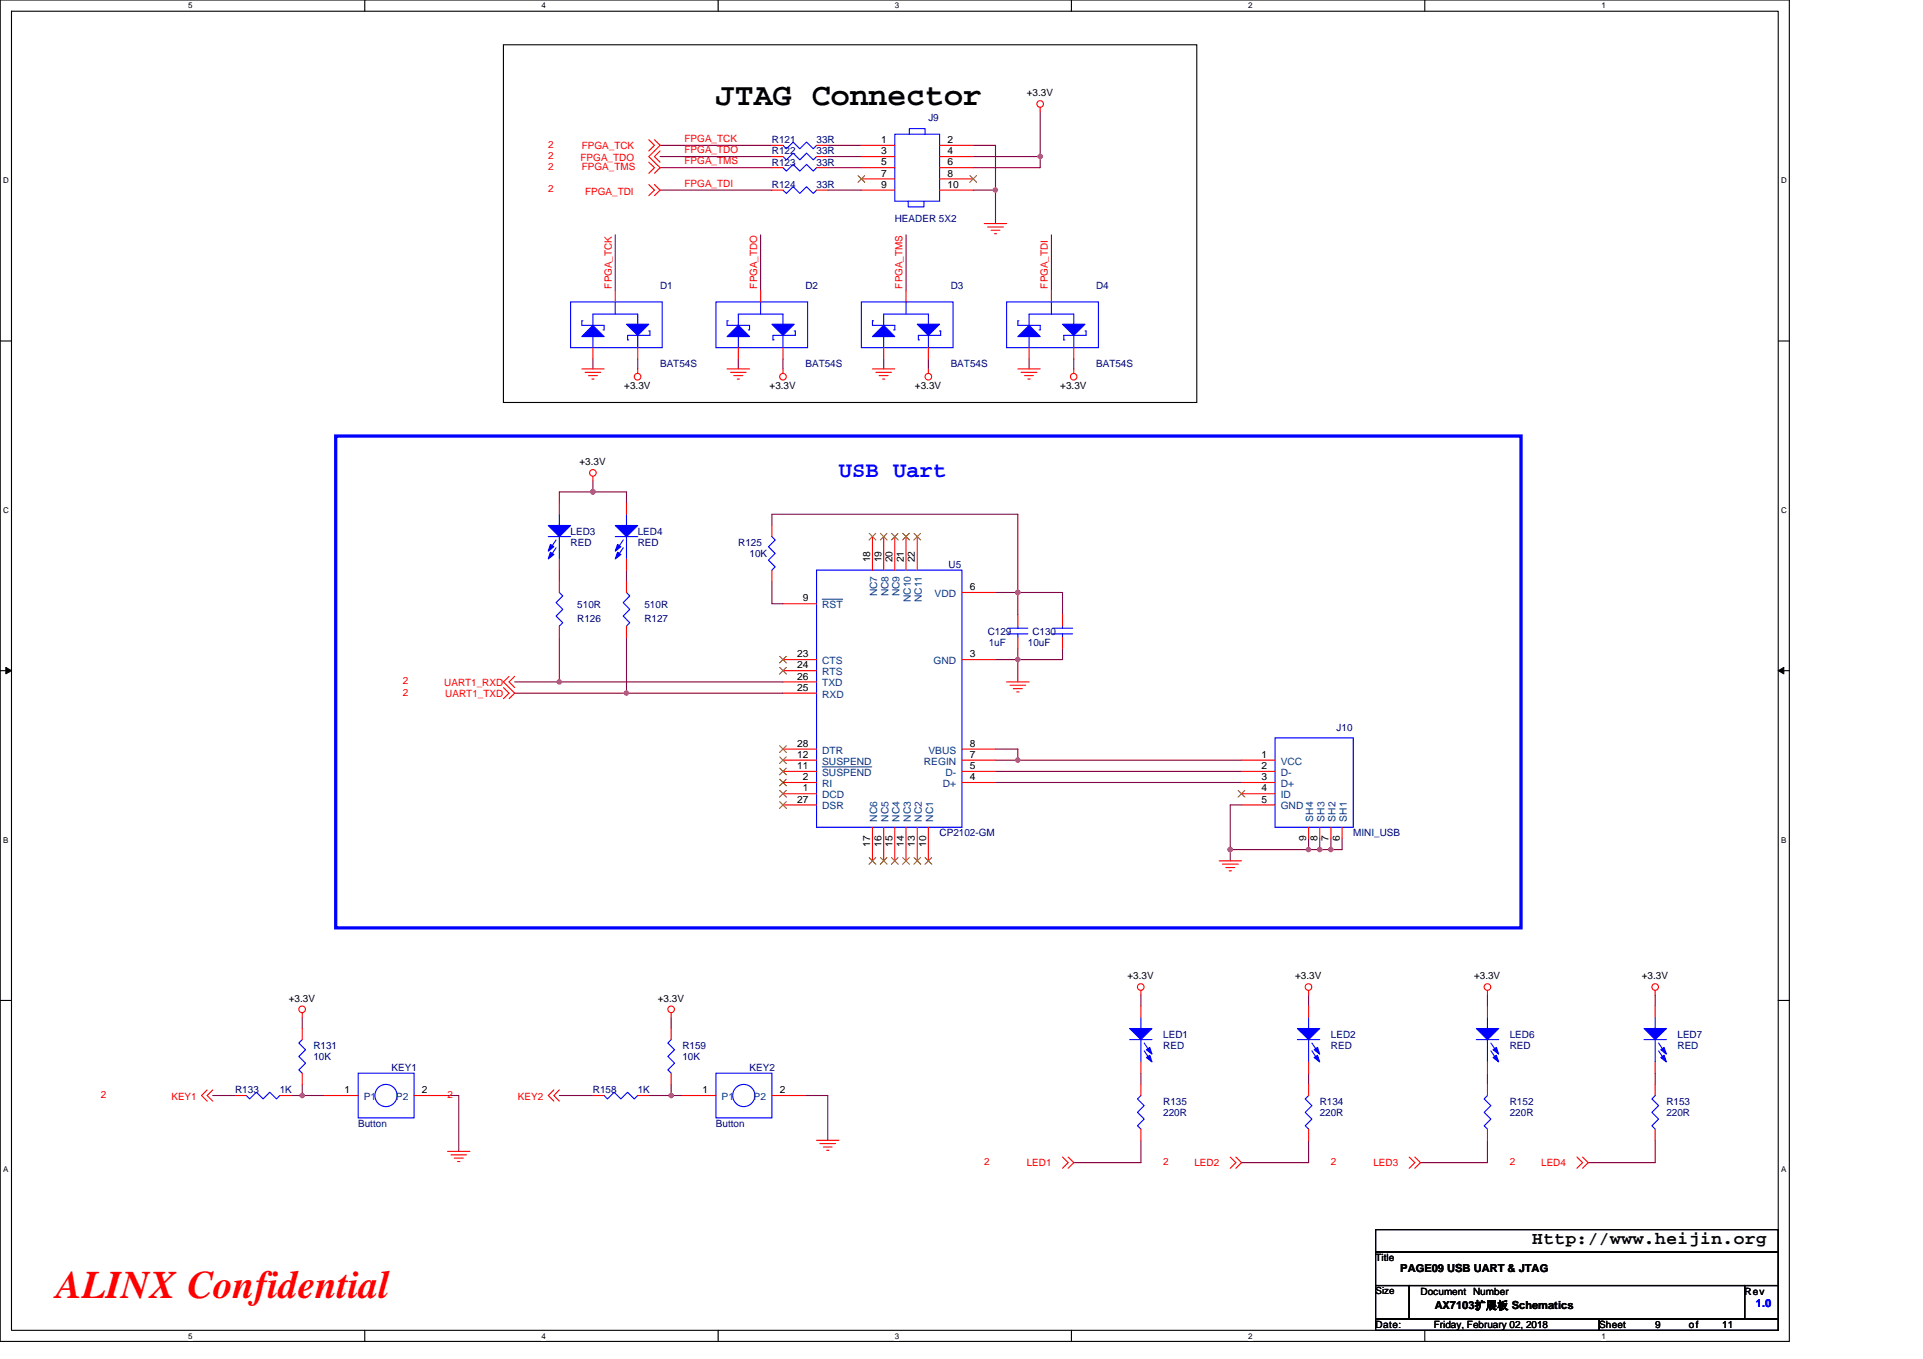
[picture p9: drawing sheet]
<svg xmlns="http://www.w3.org/2000/svg" width="297mm" height="210mm" viewBox="0 0 297 210" stroke-linecap="round" stroke-linejoin="round" font-family="sans-serif">
<path d="M0 0h276.4v207.3h-276.4zM1.8 1.7h272.9v203.8h-272.9z" fill="none" stroke="#000" stroke-width=".17"/>
<g fill="#fff">
<path d="M29.1 .2h.6v1.4h-.6z"/>
<path d="M29.1 205.7h.6v1.4h-.6z"/>
</g>
<path d="M56.3 0v1.7M56.3 205.5v1.8" fill="none" stroke="#000" stroke-width=".17"/>
<g fill="#fff">
<path d="M83.6 .2h.7v1.4h-.7z"/>
<path d="M83.6 205.7h.7v1.4h-.7z"/>
</g>
<path d="M110.9 0v1.7M110.9 205.5v1.8" fill="none" stroke="#000" stroke-width=".17"/>
<g fill="#fff">
<path d="M138.2 .2h.7v1.4h-.7z"/>
<path d="M138.2 205.7h.7v1.4h-.7z"/>
</g>
<path d="M165.5 0v1.7M165.5 205.5v1.8" fill="none" stroke="#000" stroke-width=".17"/>
<g fill="#fff">
<path d="M192.8 .2h.6v1.4h-.6z"/>
<path d="M192.8 205.7h.6v1.4h-.6z"/>
</g>
<path d="M220.1 0v1.7M220.1 205.5v1.8" fill="none" stroke="#000" stroke-width=".17"/>
<g fill="#fff">
<path d="M247.4 .2h.6v1.4h-.6z"/>
<path d="M247.4 205.7h.6v1.4h-.6z"/>
<path d="M.5 27.2h.8v1.4h-.8z"/>
<path d="M275.1 27.2h.9v1.4h-.9z"/>
<path d="M.5 78.1h.8v1.4h-.8z"/>
<path d="M275.1 78.1h.9v1.4h-.9z"/>
</g>
<path d="M0 52.7h1.8M274.7 52.7h1.7" fill="none" stroke="#000" stroke-width=".17"/>
<g fill="#fff">
<path d="M.5 129.1h.8v1.4h-.8z"/>
<path d="M275.1 129.1h.8v1.4h-.8z"/>
</g>
<path d="M0 103.6h1.8M274.7 103.6h1.7" fill="none" stroke="#000" stroke-width=".17"/>
<path d="M.9 103.1l.9 .5-.9 .5zM274.7 103.6l.8-.5v1z" fill="#000" stroke="#000" stroke-width=".15"/>
<g fill="#fff">
<path d="M.5 180h.8v1.4h-.8z"/>
<path d="M275.1 180h.8v1.4h-.8z"/>
</g>
<path d="M77.8 6.9h107.1v55.3h-107.1zM0 154.6h1.8M274.7 154.6h1.7M212.5 190h62.2v3.5h-62.2zM212.5 193.5h62.2v5.1h-62.2zM212.5 198.6h5.2v5.2h-5.2zM217.7 198.6h51.8v5.2h-51.8zM269.5 198.6h5.2v5.2h-5.2zM212.5 203.8h34.5v1.7h-34.5zM247 203.8h27.7v1.7h-27.7z" fill="none" stroke="#000" stroke-width=".17"/>
<path d="M51.9 67.4h183v76h-183z" fill="none" stroke="#00f" stroke-width=".51"/>
<g fill="none" stroke="#800040" stroke-width=".17">
<path d="M160.7 17.3v6.9M95 36.3v8.6M102 22.5h17.2M102 24.2h17.2M102 25.9h17.2M102 29.4h17.2M117.5 36.3v8.6M127.9 22.5h5.2M127.9 24.2h5.2M127.9 25.9h5.2M127.9 29.4h5.2M140 36.3v8.6"/>
<path d="M150.3 24.2h10.4M150.3 22.5h3.5v6.9M150.3 29.4h3.5M153.8 29.4v5.1M160.7 24.2v1.7h-10.4M162.4 36.3v8.6M91.6 55.5v1.5M98.5 55.5v1.5M114 55.5v1.5M120.9 55.5v1.5M136.5 55.5v1.5M143.4 55.5v1.5"/>
<path d="M159 55.5v1.5M165.9 55.5v1.5M91.6 76h-5.2v1.7M91.6 74.3v1.7M91.6 76h5.2v1.7M86.4 88.1v1.7M86.4 98.5v6.9M96.8 88.1v1.7M96.8 98.5v8.6M119.2 89.8v3.5h1.7M119.2 81.2v-1.7h38v12M153.8 91.5h3.4"/>
<path d="M157.2 91.5v3.5M157.2 91.5h6.9v3.5M79.5 105.4h6.9M79.5 107.1h17.3M86.4 105.4h34.5M96.8 107.1h24.1M153.8 115.7h3.4v1.8M153.8 119.2h38M153.8 117.5h3.4M153.8 101.9h3.4M157.2 100.2v1.7M157.2 117.5h34.6"/>
<path d="M157.2 101.9v3.5M164.1 100.2v1.7h-6.9M153.8 120.9h38M190 131.3h12.1M190 131.3v1.7M191.8 124.4h-1.8v6.9M202.1 129.5v1.8M202.1 131.3h1.8M203.9 129.5v1.8M203.9 131.3h1.7M205.6 129.5v1.8M207.3 129.5v1.8h-1.7"/>
<path d="M46.7 157.2v1.7M103.7 157.2v1.7M176.2 153.7v1.7M202.1 153.7v1.7M229.8 153.7v1.7M255.7 153.7v1.7M32.9 169.3h3.4M45 169.3h1.7M46.7 169.3h3.4M46.7 167.6v1.7M69.1 169.3h1.8v8.6M86.4 169.3h5.2"/>
<path d="M100.2 169.3h3.5M103.7 169.3h1.7M103.7 167.6v1.7M124.4 169.3h3.5v6.9M176.2 165.8v1.8M176.2 176.2v3.4h-10.3M202.1 165.8v1.8M202.1 176.2v3.4h-10.3M229.8 165.8v1.8M229.8 176.2v3.4h-10.4M255.7 165.8v1.8M255.7 176.2v3.4h-10.4"/>
</g>
<g fill="#f0f" stroke="#f0f" stroke-width=".17">
<circle cx="190" cy="131.3" r=".33"/>
<circle cx="205.6" cy="131.3" r=".33"/>
<circle cx="203.9" cy="131.3" r=".33"/>
<circle cx="86.4" cy="105.4" r=".33"/>
<circle cx="157.2" cy="117.5" r=".34"/>
<circle cx="202.1" cy="131.3" r=".33"/>
<circle cx="157.2" cy="91.5" r=".34"/>
<circle cx="96.8" cy="107.1" r=".34"/>
<circle cx="91.6" cy="76" r=".34"/>
<circle cx="157.2" cy="101.9" r=".34"/>
<circle cx="153.8" cy="29.4" r=".34"/>
<circle cx="160.7" cy="24.2" r=".34"/>
<circle cx="46.7" cy="169.3" r=".34"/>
<circle cx="103.7" cy="169.3" r=".34"/>
</g>
<g fill="none" stroke="#f00" stroke-width=".17">
<path d="M160.7 16.6v.7M100.2 21.6l.9 .9-.9 .8M100.2 25.1l.9 .8-.9 .9M100.2 28.5l.9 .9-.9 .8M101.1 21.6l.9 .9-1.8 1.7 1.8 1.7-.9 .9M101.1 28.5l.9 .9-.9 .8M102 23.3l-.9 .9 .9 .9M119.2 24.2h1.7M119.2 25.9h1.7M119.2 22.5h1.7M119.2 29.4h1.7M126.1 24.2h1.8"/>
<path d="M126.1 25.9h1.8M126.1 22.5h1.8M126.1 29.4h1.8M133.1 22.5h5.1M133.1 24.2h5.1M133.1 25.9h5.1M133.1 27.6h5.1M133.1 29.4h5.1M145.1 22.5h5.2M145.1 24.2h5.2M145.1 25.9h5.2M145.1 27.6h5.2"/>
<path d="M145.1 29.4h5.2M152 34.5h3.5M152.6 35.1h2.4M153.1 35.6h1.3M153.6 36.1h.3M89.9 57h3.4M90.4 57.5h2.4M90.9 58h1.4M91.4 58.6h.4M91.6 53.7v1.8M95 44.9v1.8M98.5 57v.7"/>
<path d="M98.5 53.7v1.8M112.3 57h3.5M112.8 57.5h2.4M113.3 58h1.4M113.9 58.6h.3M114 53.7v1.8M117.5 44.9v1.8M120.9 57v.7M120.9 53.7v1.8M134.8 57h3.4M135.3 57.5h2.4M135.8 58h1.4"/>
<path d="M136.3 58.6h.4M136.5 53.7v1.8M140 44.9v1.8M143.4 57v.7M143.4 53.7v1.8M157.2 57h3.5M157.7 57.5h2.5M158.3 58h1.3M158.8 58.6h.3M159 53.7v1.8M162.4 44.9v1.8M165.9 57v.7"/>
<path d="M165.9 53.7v1.8M86.4 77.7v1.8M91.6 73.6v.7M96.8 77.7v1.8M86.4 96.7v1.8M86.4 89.8v1.7M86.4 86.4v1.7M96.8 96.7v1.8M96.8 89.8v1.7M96.8 86.4v1.7M119.2 88.1v1.7M119.2 81.2v1.7"/>
<path d="M120.9 93.3h5.2M134.8 82.9v5.2M136.5 82.9v5.2M138.2 82.9v5.2M140 82.9v5.2M141.7 82.9v5.2M148.6 91.5h5.2M157.2 95v1.7M157.2 98.5v1.7M164.1 95v1.7M164.1 98.5v1.7M77.8 106.2l.8 .9-.8 .9"/>
<path d="M78.6 104.5l-.8 .9 1.7 1.7-.9 .9M79.5 104.5l-.9 .9 .9 .8M120.9 119.2h5.2M120.9 117.5h5.2M120.9 101.9h5.2M120.9 103.6h5.2M120.9 107.1h5.2M120.9 105.4h5.2M120.9 115.7h5.2M148.6 101.9h5.2M148.6 119.2h5.2M148.6 117.5h5.2"/>
<path d="M148.6 115.7h5.2M155.5 105.4h3.5M156 105.9h2.4M156.5 106.4h1.4M157.1 106.9h.3M191.8 117.5h5.2M191.8 119.2h5.2M120.9 122.6h5.2M120.9 120.9h5.2M120.9 124.4h5.2M134.8 127.8v5.2M136.5 127.8v5.2"/>
<path d="M138.2 127.8v5.2M140 127.8v5.2M141.7 127.8v5.2M143.4 127.8v5.2M148.6 120.9h5.2M188.3 133h3.5M188.8 133.5h2.5M189.4 134h1.3M189.9 134.6h.3M191.8 120.9h5.2M191.8 122.6h5.2M191.8 124.4h5.2"/>
<path d="M202.1 127.8v1.7M203.9 127.8v1.7M205.6 127.8v1.7M207.3 127.8v1.7M46.7 156.5v.7M46.7 158.9v1.7M103.7 156.5v.7M103.7 158.9v1.7M176.2 153v.7M176.2 155.4v1.8M202.1 153v.7M202.1 155.4v1.8"/>
<path d="M229.8 153v.7M229.8 155.4v1.8M255.7 153v.7M255.7 155.4v1.8M32 168.4l-.9 .9 .9 .8M32.9 168.4l-.9 .9 .9 .8M36.3 169.3h1.8M43.2 169.3h1.8M46.7 165.8v1.8M50.1 169.3h5.2M64 169.3h5.1M69.1 177.9h3.5"/>
<path d="M69.7 178.4h2.4M70.2 178.9h1.4M70.7 179.5h.3M85.6 168.4l-.9 .9 .9 .8M86.4 168.4l-.8 .9 .8 .8M91.6 169.3h1.7M98.5 169.3h1.7M103.7 165.8v1.8M105.4 169.3h5.2M119.2 169.3h5.2M126.1 176.2h3.5M126.7 176.7h2.4"/>
<path d="M127.2 177.2h1.3M127.7 177.7h.3M164.1 178.8l.9 .8-.9 .9M165 178.8l.9 .8-.9 .9M176.2 174.5v1.7M176.2 167.6v1.7M176.2 164.1v1.7M190 178.8l.9 .8-.9 .9M190.9 178.8l.9 .8-.9 .9M202.1 174.5v1.7M202.1 167.6v1.7M202.1 164.1v1.7"/>
<path d="M217.7 178.8l.8 .8-.8 .9M218.5 178.8l.9 .8-.9 .9M229.8 164.1v1.7M229.8 174.5v1.7M229.8 167.6v1.7M243.6 178.8l.9 .8-.9 .9M244.5 178.8l.8 .8-.8 .9M255.7 174.5v1.7M255.7 167.6v1.7M255.7 164.1v1.7"/>
<circle cx="160.7" cy="16.1" r=".51"/>
<circle cx="98.5" cy="58.2" r=".51"/>
<circle cx="120.9" cy="58.2" r=".51"/>
<circle cx="143.4" cy="58.2" r=".51"/>
<circle cx="165.8" cy="58.2" r=".51"/>
<circle cx="91.6" cy="73.1" r=".51"/>
<circle cx="46.7" cy="156" r=".51"/>
<circle cx="103.7" cy="156" r=".51"/>
<circle cx="176.2" cy="152.5" r=".51"/>
<circle cx="202.1" cy="152.5" r=".51"/>
<circle cx="229.8" cy="152.5" r=".51"/>
<circle cx="255.7" cy="152.5" r=".51"/>
</g>
<g fill="none" stroke="#00f" stroke-width=".17">
<path d="M120.9 24.2l.6 .5 1-1 1 1 1.1-1 1 1 .5-.5M120.9 25.9l.6 .5 1-1 1 1 1.1-1 1 1 .5-.5M120.9 22.5l.6 .5 1-1.1 1 1.1 1.1-1.1 1 1.1 .5-.5M120.9 29.4l.6 .5 1-1 1 1 1.1-1 1 1 .5-.5M138.2 20.7h6.9v10.4h-6.9zM140.3 31.1v.9h2.4v-.9M140.5 20.7v-.8h2.4v.8M88.1 46.7h14.2v7h-14.2zM90 49.6h-.1v.7h3.4v.7h-.1M91.6 52v1.7M95 46.7v1.8M98.5 50.1v-1.6h-6.9v1.8"/>
<path d="M98.5 51.8v1.9M100.2 51.1h.2v.7h-3.5v.7h.2M110.6 46.7h14.2v7h-14.2zM112.5 49.6h-.2v.7h3.5v.7h-.2M114 52v1.7M117.5 46.7v1.8M120.9 50.1v-1.6h-6.9v1.8M120.9 51.8v1.9M122.7 51.1h.1v.7h-3.4v.7h.2M133.1 46.7h14.1v7h-14.1zM134.9 49.6h-.1v.7h3.4v.7h-.2M136.5 52v1.7"/>
<path d="M140 46.7v1.8M143.4 50.1v-1.6h-6.9v1.8M143.4 51.8v1.9M145.1 51.1h.2v.7h-3.4v.7h.1M155.5 46.7h14.2v7h-14.2zM157.4 49.6h-.2v.7h3.5v.7h-.2M159 52v1.7M162.4 46.7v1.8M165.9 50.1v-1.6h-6.9v1.8M165.9 51.8v1.9M167.6 51.1h.2v.7h-3.5v.7h.2M86.4 79.5v1.7"/>
<path d="M96.8 79.5v1.7M84.7 82.9h3.4M85.9 83.4l-1 1.6M85.9 84.6l-1 1.6M86.4 91.5l.5 .6-1 1 1 1-1 1.1 1 1-.5 .5M86.4 82.9v3.5M95 82.9h3.5M96.3 83.4l-1.1 1.6M96.3 84.6l-1.1 1.6M96.8 91.5l.5 .6-1 1 1 1-1 1.1 1 1-.5 .5M96.8 82.9v3.5M119.2 82.9l.5 .5-1 1.1 1 1-1 1.1 1 1-.5 .5"/>
<path d="M126.1 88.1h22.5v39.7h-22.5zM155.7 97.9h3.1M155.7 97.1h3.1M157.2 96.7v.4M157.2 97.9v.6M162.6 97.9h3.1M162.6 97.1h3.1M164.1 96.7v.4M164.1 97.9v.6M197 114h12v13.8h-12zM176.2 157.2v1.7M202.1 157.2v1.7"/>
<path d="M229.8 157.2v1.7M255.7 157.2v1.7M38.1 169.3l.5 .5 1-1 1 1 1.1-1 1 1 .5-.5M46.7 160.6l-.5 .6 1 1-1 1 1 1.1-1 1 .5 .5M55.3 165.8h8.7v6.9h-8.7zM93.3 169.3l.5 .5 1.1-1 1 1 1-1 1.1 1 .5-.5M103.7 160.6l-.5 .6 1 1-1 1 1 1.1-1 1 .5 .5M110.6 165.8h8.6v6.9h-8.6zM174.5 160.6h3.4M176.2 160.6v3.5M176.2 169.3l-.5 .5 1 1-1 1.1 1 1-1 1 .5 .6M176.7 161.2l1.1 1.5"/>
<path d="M176.7 162.4l1.1 1.5M200.4 160.6h3.5M202.1 169.3l-.5 .5 1 1-1 1.1 1 1-1 1 .5 .6M202.1 160.6v3.5M202.6 161.2l1.1 1.5M202.6 162.4l1.1 1.5M228 160.6h3.5M229.8 160.6v3.5M229.8 169.3l-.5 .5 1 1-1 1.1 1 1-1 1 .5 .6M230.3 161.2l1 1.5M230.3 162.4l1 1.5M254 160.6h3.4"/>
<path d="M255.7 169.3l-.5 .5 1 1-1 1.1 1 1-1 1 .5 .6M255.7 160.6v3.5M256.2 161.2l1 1.5M256.2 162.4l1 1.5"/>
<circle cx="59.6" cy="169.3" r="1.71"/>
<circle cx="114.9" cy="169.3" r="1.71"/>
</g>
<g fill="#00f" stroke="#00f" stroke-width=".17">
<path d="M228 158.9h3.5l-1.7 1.7z" fill-rule="evenodd"/>
<path d="M230.6 162.2l.5-.4 .4 1.1z" fill-rule="evenodd"/>
<path d="M230.6 163.4l.5-.4 .4 1.1z" fill-rule="evenodd"/>
<path d="M200.4 158.9h3.5l-1.8 1.7z" fill-rule="evenodd"/>
<path d="M203 162.2l.5-.4 .4 1.1z" fill-rule="evenodd"/>
<path d="M203 163.4l.5-.4 .4 1.1z" fill-rule="evenodd"/>
<path d="M114 50.3l1.8 1.7h-3.5z" fill-rule="evenodd"/>
<path d="M119.2 50.1h3.5l-1.8 1.7z" fill-rule="evenodd"/>
<path d="M136.5 50.3l1.7 1.7h-3.4z" fill-rule="evenodd"/>
<path d="M141.7 50.1h3.4l-1.7 1.7z" fill-rule="evenodd"/>
<path d="M254 158.9h3.4l-1.7 1.7z" fill-rule="evenodd"/>
<path d="M256.5 162.2l.5-.4 .4 1.1z" fill-rule="evenodd"/>
<path d="M256.5 163.4l.5-.4 .4 1.1z" fill-rule="evenodd"/>
<path d="M159 50.3l1.7 1.7h-3.5z" fill-rule="evenodd"/>
<path d="M164.1 50.1h3.5l-1.7 1.7z" fill-rule="evenodd"/>
<path d="M84.7 81.2h3.4l-1.7 1.7z" fill-rule="evenodd"/>
<path d="M85 84.1l.6 .4-.9 .7z" fill-rule="evenodd"/>
<path d="M85 85.3l.6 .4-.9 .7z" fill-rule="evenodd"/>
<path d="M91.6 50.3l1.7 1.7h-3.4z" fill-rule="evenodd"/>
<path d="M96.8 50.1h3.4l-1.7 1.7z" fill-rule="evenodd"/>
<path d="M174.5 158.9h3.4l-1.7 1.7z" fill-rule="evenodd"/>
<path d="M177.1 162.2l.5-.4 .3 1.1z" fill-rule="evenodd"/>
<path d="M177.1 163.4l.5-.4 .3 1.1z" fill-rule="evenodd"/>
<path d="M95 81.2h3.5l-1.7 1.7z" fill-rule="evenodd"/>
<path d="M95.4 84.1l.5 .4-.9 .7z" fill-rule="evenodd"/>
<path d="M95.4 85.3l.5 .4-.9 .7z" fill-rule="evenodd"/>
</g>
<g fill="none" stroke="#804000" stroke-width=".15">
<path d="M132.5 27.1l1.1 1.1M133.6 27.1l-1.1 1.1M149.8 27.1l1.1 1.1M150.8 27.1l-1 1.1M134.3 82.4l1 1M135.3 82.4l-1.1 1M136 82.4l1 1M137 82.4l-1 1M137.7 82.4l1 1M138.7 82.4l-1 1M139.4 82.4l1.1 1M140.5 82.4l-1.1 1"/>
<path d="M141.2 82.4l1 1M142.2 82.4l-1 1M120.4 118.7l1.1 1M120.4 116.9l1.1 1.1M120.4 101.4l1.1 1M120.4 103.1l1.1 1.1M120.4 115.2l1.1 1.1M121.5 118.7l-1.1 1M121.5 116.9l-1.1 1.1M121.5 101.4l-1.1 1M121.5 103.1l-1.1 1.1M121.5 115.2l-1.1 1.1"/>
<path d="M120.4 122.1l1.1 1.1M120.4 120.4l1.1 1M120.4 123.9l1.1 1M121.5 122.1l-1.1 1.1M121.5 120.4l-1.1 1M121.5 123.9l-1.1 1M134.3 132.5l1 1M135.3 132.5l-1.1 1M136 132.5l1 1M137 132.5l-1 1M137.7 132.5l1 1M138.7 132.5l-1 1"/>
<path d="M139.4 132.5l1.1 1M140.5 132.5l-1.1 1M141.2 132.5l1 1M142.2 132.5l-1 1M142.9 132.5l1 1M143.9 132.5l-1 1M191.3 122.1l1 1.1M192.3 122.1l-1.1 1.1"/>
</g>
<path d="M127 92.6h3.2M127 118.5h7.7" fill="none" stroke="#004080" stroke-width=".15"/>
<text font-size="6" fill="#f00" x="8.7" y="200.6">ALINX Confidential</text>
<text font-size="4.9" x="110.6" y="16.2">JTAG Connector</text>
<text font-size="3.4" fill="#00f" x="129.6" y="73.7">USB Uart</text>
<text font-size="2.8" x="236.7" y="192.3">Http://www.heijin.org</text>
<g font-size="1.7">
<text x="216.3" y="196.6">PAGE09 USB UART &amp; JTAG</text>
<text x="221.7" y="202.3">AX7103扩展板 Schematics</text>
</g>
<text font-size="1.7" fill="#00f" x="271.2" y="202">1.0</text>
<g font-size="1.5">
<text x="158.6" y="14.9">+3.3V</text>
<text x="136.1" y="22.1">1</text>
<text x="136.1" y="23.8">3</text>
<text x="146.3" y="22.1">2</text>
<text x="146.3" y="23.8">4</text>
<text x="136.1" y="25.5">5</text>
<text x="136.1" y="27.3">7</text>
<text x="136.1" y="29">9</text>
<text x="146.3" y="25.5">6</text>
<text x="146.3" y="27.3">8</text>
<text x="146.3" y="29">10</text>
<text x="96.4" y="60.1">+3.3V</text>
<text x="118.9" y="60.1">+3.3V</text>
<text x="141.3" y="60.1">+3.3V</text>
<text x="163.8" y="60.1">+3.3V</text>
<text x="89.5" y="71.9">+3.3V</text>
<text x="134.4" y="86.9" transform="rotate(-90 134.4 86.9)">18</text>
<text x="136.1" y="86.9" transform="rotate(-90 136.1 86.9)">19</text>
<text x="137.9" y="86.9" transform="rotate(-90 137.9 86.9)">20</text>
<text x="139.6" y="86.9" transform="rotate(-90 139.6 86.9)">21</text>
<text x="141.3" y="86.9" transform="rotate(-90 141.3 86.9)">22</text>
<text x="124" y="92.9">9</text>
<text x="149.8" y="91.2">6</text>
<text x="123.1" y="101.6">23</text>
<text x="149.8" y="101.6">3</text>
<text x="123.1" y="103.3">24</text>
<text x="123.1" y="106.7">25</text>
<text x="123.1" y="105">26</text>
<text x="123.1" y="118.8">11</text>
<text x="123.1" y="117.1">12</text>
<text x="123.1" y="115.4">28</text>
<text x="149.8" y="118.8">5</text>
<text x="149.8" y="117.1">7</text>
<text x="149.8" y="115.4">8</text>
<text x="194.9" y="117.1">1</text>
<text x="194.9" y="118.8">2</text>
<text x="123.1" y="124">27</text>
<text x="124" y="122.3">1</text>
<text x="124" y="120.5">2</text>
<text x="149.8" y="120.5">4</text>
<text x="194.9" y="120.5">3</text>
<text x="194.9" y="122.3">4</text>
<text x="194.9" y="124">5</text>
<text x="134.4" y="130.8" transform="rotate(-90 134.4 130.8)">17</text>
<text x="136.1" y="130.8" transform="rotate(-90 136.1 130.8)">16</text>
<text x="137.9" y="130.8" transform="rotate(-90 137.9 130.8)">15</text>
<text x="139.6" y="130.8" transform="rotate(-90 139.6 130.8)">14</text>
<text x="141.3" y="130.8" transform="rotate(-90 141.3 130.8)">13</text>
<text x="143" y="130.8" transform="rotate(-90 143 130.8)">10</text>
<text x="201.8" y="129.9" transform="rotate(-90 201.8 129.9)">9</text>
<text x="203.5" y="129.9" transform="rotate(-90 203.5 129.9)">8</text>
<text x="205.2" y="129.9" transform="rotate(-90 205.2 129.9)">7</text>
<text x="206.9" y="129.9" transform="rotate(-90 206.9 129.9)">6</text>
<text x="44.6" y="154.8">+3.3V</text>
<text x="101.6" y="154.8">+3.3V</text>
<text x="174.2" y="151.3">+3.3V</text>
<text x="200.1" y="151.3">+3.3V</text>
<text x="227.7" y="151.3">+3.3V</text>
<text x="253.6" y="151.3">+3.3V</text>
<text x="53.2" y="168.9">1</text>
<text x="65.2" y="168.9">2</text>
<text x="108.5" y="168.9">1</text>
<text x="120.4" y="168.9">2</text>
<text x="212.5" y="194.9">Title</text>
<text x="212.5" y="200">Size</text>
<text x="219.4" y="200">Document Number</text>
<text x="269.5" y="200">Rev</text>
<text x="212.5" y="205.2">Date:</text>
<text x="221.5" y="205.2">Friday, February 02, 2018</text>
<text x="247" y="205.2">Sheet</text>
<text x="255.7" y="205.2">9</text>
<text x="260.9" y="205.2">of</text>
<text x="266" y="205.2">11</text>
</g>
<g font-size="1.5" fill="#f00">
<text x="84.7" y="22.8">2</text>
<text x="89.9" y="23">FPGA_TCK</text>
<text x="105.7" y="21.9">FPGA_TCK</text>
<text x="105.7" y="23.6">FPGA_TDO</text>
<text x="84.7" y="29.7">2</text>
<text x="84.7" y="26.3">2</text>
<text x="84.7" y="24.6">2</text>
<text x="89.7" y="24.9">FPGA_TDO</text>
<text x="89.9" y="26.3">FPGA_TMS</text>
<text x="105.7" y="25.4">FPGA_TMS</text>
<text x="105.7" y="28.8">FPGA_TDI</text>
<text x="90.4" y="30.1">FPGA_TDI</text>
<text x="94.5" y="44.6" transform="rotate(-90 94.5 44.6)">FPGA_TCK</text>
<text x="116.9" y="44.6" transform="rotate(-90 116.9 44.6)">FPGA_TDO</text>
<text x="139.4" y="44.6" transform="rotate(-90 139.4 44.6)">FPGA_TMS</text>
<text x="161.9" y="44.6" transform="rotate(-90 161.9 44.6)">FPGA_TDI</text>
<text x="62.2" y="105.7">2</text>
<text x="62.2" y="107.5">2</text>
<text x="68.6" y="106.1">UART1_RXD</text>
<text x="68.8" y="107.6">UART1_TXD</text>
<text x="15.6" y="169.6">2</text>
<text x="26.5" y="170">KEY1</text>
<text x="69.1" y="169.6">2</text>
<text x="80" y="170">KEY2</text>
<text x="152" y="180">2</text>
<text x="158.6" y="180.2">LED1</text>
<text x="179.7" y="180">2</text>
<text x="184.5" y="180.2">LED2</text>
<text x="205.6" y="180">2</text>
<text x="212.2" y="180.2">LED3</text>
<text x="233.2" y="180">2</text>
<text x="238.1" y="180.2">LED4</text>
</g>
<g font-size="1.5" fill="#000080">
<text x="119.2" y="23.9">R122</text>
<text x="119.2" y="22.1">R121</text>
<text x="126.1" y="23.9">33R</text>
<text x="126.1" y="22.1">33R</text>
<text x="143.4" y="18.7">J9</text>
<text x="119.2" y="25.6">R123</text>
<text x="119.2" y="29">R124</text>
<text x="126.1" y="25.6">33R</text>
<text x="126.1" y="29">33R</text>
<text x="138.2" y="34.2">HEADER 5X2</text>
<text x="102" y="44.6">D1</text>
<text x="124.4" y="44.6">D2</text>
<text x="146.9" y="44.6">D3</text>
<text x="169.3" y="44.6">D4</text>
<text x="102" y="56.7">BAT54S</text>
<text x="124.4" y="56.7">BAT54S</text>
<text x="146.9" y="56.7">BAT54S</text>
<text x="169.3" y="56.7">BAT54S</text>
<text x="88.1" y="82.6">LED3</text>
<text x="98.5" y="82.6">LED4</text>
<text x="88.1" y="84.3">RED</text>
<text x="98.5" y="84.3">RED</text>
<text x="114" y="84.3">R125</text>
<text x="115.8" y="86">10K</text>
<text x="146.5" y="87.8">U5</text>
<text x="89.2" y="94">510R</text>
<text x="99.5" y="94">510R</text>
<text x="89.2" y="96.1">R126</text>
<text x="99.5" y="96.1">R127</text>
<text x="152.6" y="98.1">C129</text>
<text x="152.7" y="99.9">1uF</text>
<text x="158.8" y="99.9">10uF</text>
<text x="159.5" y="98.1">C130</text>
<text x="206.5" y="113">J10</text>
<text x="145.1" y="129.2">CP2102-GM</text>
<text x="209" y="129.2">MINI_USB</text>
<text x="179.7" y="160.3">LED1</text>
<text x="205.6" y="160.3">LED2</text>
<text x="233.2" y="160.3">LED6</text>
<text x="259.1" y="160.3">LED7</text>
<text x="48.4" y="162">R131</text>
<text x="48.4" y="163.8">10K</text>
<text x="60.5" y="165.5">KEY1</text>
<text x="105.4" y="162">R159</text>
<text x="105.4" y="163.8">10K</text>
<text x="115.8" y="165.5">KEY2</text>
<text x="179.7" y="162">RED</text>
<text x="205.6" y="162">RED</text>
<text x="233.2" y="162">RED</text>
<text x="259.1" y="162">RED</text>
<text x="36.3" y="169">R133</text>
<text x="43.2" y="169">1K</text>
<text x="91.6" y="169">R158</text>
<text x="98.5" y="169">1K</text>
<text x="179.7" y="170.7">R135</text>
<text x="179.7" y="172.4">220R</text>
<text x="203.9" y="170.7">R134</text>
<text x="203.9" y="172.4">220R</text>
<text x="233.2" y="170.7">R152</text>
<text x="233.2" y="172.4">220R</text>
<text x="257.4" y="170.7">R153</text>
<text x="257.4" y="172.4">220R</text>
<text x="55.3" y="174.1">Button</text>
<text x="110.6" y="174.1">Button</text>
</g>
<g font-size="1.5" fill="#004080">
<text x="127" y="94">RST</text>
<text x="135.5" y="92.1" transform="rotate(-90 135.5 92.1)">NC7</text>
<text x="137.2" y="92.1" transform="rotate(-90 137.2 92.1)">NC8</text>
<text x="138.9" y="92.1" transform="rotate(-90 138.9 92.1)">NC9</text>
<text x="140.7" y="93" transform="rotate(-90 140.7 93)">NC10</text>
<text x="142.4" y="93" transform="rotate(-90 142.4 93)">NC11</text>
<text x="144.4" y="92.2">VDD</text>
<text x="127" y="102.6">CTS</text>
<text x="127" y="104.3">RTS</text>
<text x="127" y="107.8">RXD</text>
<text x="127" y="106.1">TXD</text>
<text x="144.2" y="102.6">GND</text>
<text x="127" y="119.9">SUSPEND</text>
<text x="127" y="118.2">SUSPEND</text>
<text x="127" y="116.4">DTR</text>
<text x="142.7" y="118.2">REGIN</text>
<text x="143.4" y="116.4">VBUS</text>
<text x="146" y="119.9">D-</text>
<text x="197.8" y="118.2">VCC</text>
<text x="197.8" y="119.9">D-</text>
<text x="127" y="123.3">DCD</text>
<text x="127" y="121.6">RI</text>
<text x="127" y="125.1">DSR</text>
<text x="145.6" y="121.6">D+</text>
<text x="197.8" y="121.6">D+</text>
<text x="197.8" y="123.3">ID</text>
<text x="197.8" y="125.1">GND</text>
<text x="135.5" y="127" transform="rotate(-90 135.5 127)">NC6</text>
<text x="137.2" y="127" transform="rotate(-90 137.2 127)">NC5</text>
<text x="138.9" y="127" transform="rotate(-90 138.9 127)">NC4</text>
<text x="140.7" y="127" transform="rotate(-90 140.7 127)">NC3</text>
<text x="142.4" y="127" transform="rotate(-90 142.4 127)">NC2</text>
<text x="144.1" y="127" transform="rotate(-90 144.1 127)">NC1</text>
<text x="202.9" y="127" transform="rotate(-90 202.9 127)">SH4</text>
<text x="204.6" y="127" transform="rotate(-90 204.6 127)">SH3</text>
<text x="206.3" y="127" transform="rotate(-90 206.3 127)">SH2</text>
<text x="208" y="127" transform="rotate(-90 208 127)">SH1</text>
<text x="56.2" y="170">P1</text>
<text x="61.1" y="170">P2</text>
<text x="111.5" y="170">P1</text>
<text x="116.4" y="170">P2</text>
</g>
<g font-size="1.2">
<text x="29.1" y="1.3">5</text>
<text x="83.6" y="1.3">4</text>
<text x="138.2" y="1.3">3</text>
<text x="192.8" y="1.3">2</text>
<text x="247.4" y="1.3">1</text>
<text x=".5" y="28.3">D</text>
<text x="275.1" y="28.3">D</text>
<text x=".5" y="79.2">C</text>
<text x="275.1" y="79.2">C</text>
<text x=".5" y="130.2">B</text>
<text x="275.1" y="130.2">B</text>
<text x=".5" y="181.1">A</text>
<text x="275.1" y="181.1">A</text>
<text x="29.1" y="206.8">5</text>
<text x="83.6" y="206.8">4</text>
<text x="138.2" y="206.8">3</text>
<text x="192.8" y="206.8">2</text>
<text x="247.4" y="206.8">1</text>
</g>
</svg>
